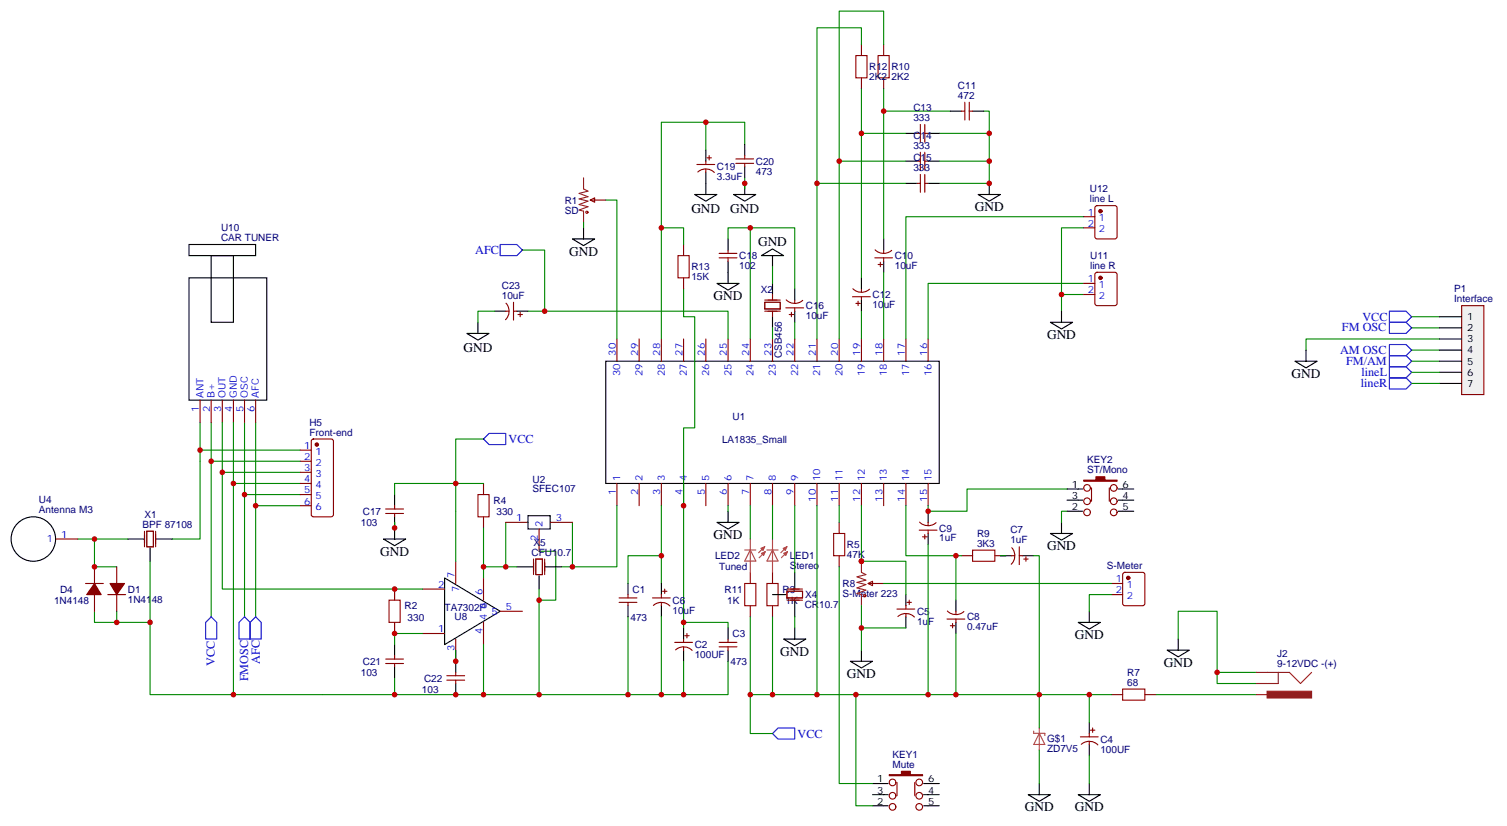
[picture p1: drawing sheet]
<svg xmlns="http://www.w3.org/2000/svg" width="478mm" height="262mm" viewBox="0 0 478 262" stroke-linecap="round" stroke-linejoin="round" font-family="sans-serif">
<g fill="none" stroke="#000" stroke-width=".35">
<path d="M60 77.6h21.1v3.5h-21.1zM181.7 75.8h7l-3.5 2.2zM185.2 72.3v3.5M60 88.2h24.7v38.8h-24.7zM67 81.1h7.1v21.2h-7.1zM336.9 98.8v3.5M192.3 114.7h105.8v38.8h-105.8zM333.4 102.3h7l-3.5 2.1zM411 114.7h7l-3.5 2.1zM414.5 111.1v3.6M338.7 155.2h4.9M338.7 158.8h4.9"/>
<path d="M354.9 155.2h4.9M354.9 158.8h4.9M40.6 171.1h5.3M47.6 173.9v4.3M49.4 171.1h5.3M227.5 165.8h7.1l-3.5 2.1zM231.1 162.3v3.5M294.6 162.3v3.5M294.6 169.3v3.6M317.5 176.4h3.5M324.6 176.4h3.5M333.4 169.3h7l-3.5 2.1z"/>
<path d="M336.9 165.8v3.5M338.7 162.3h4.9M354.9 162.3h4.9M209.9 185.2v3.5M209.9 192.3v3.5M217 199.3v3.5M245.2 188.7h4.2M252.2 181.7v5.3M252.2 190.5v5.3M252.2 199.3v3.5M287.5 188.7v3.6M287.5 195.8v3.5"/>
<path d="M303.4 190.5v3.5M303.4 197.6v3.5M342.2 197.6h7l-3.5 2.1zM345.7 194v3.6M217 206.4v3.5M248.7 202.8h7.1l-3.6 2.2zM269.9 209.9h7l-3.5 2.1zM273.4 206.4v3.5M370.4 206.4h7.1l-3.6 2.1zM373.9 202.8v3.6M345.7 229.3v3.5M345.7 236.4v3.5"/>
<path d="M276.9 248.7h5M276.9 252.2h5M276.9 255.8h5M293.2 248.7h4.9M293.2 252.2h4.9M293.2 255.8h4.9M326.3 252.2h7.1l-3.6 2.2zM329.8 248.7v3.5M342.2 252.2h7l-3.5 2.2zM345.7 248.7v3.5"/>
<circle cx="10.6" cy="171.1" r="7.1"/>
</g>
<g fill="none" stroke="#870000" stroke-width=".35">
<path d="M187.3 63.5l1.4-.7v1.4zM187.3 63.5h5M344 68.8h3.5M344 72.3h3.5M347.7 65.5l.5-.2h5.6l.7 .4v9.4l-.4 .7h-5.9l-.7-.4v-9.4zM344 90h3.5M344 93.5h3.5M347.7 86.6l.5-.2h5.6l.7 .5v9.4l-.4 .7h-5.9l-.7-.4v-9.5zM195.8 107.6v7.1M202.8 107.6v7.1M209.9 107.6v7.1M217 107.6v7.1"/>
<path d="M224 107.6v7.1M231.1 107.6v7.1M238.1 107.6v7.1M245.2 107.6v7.1M252.2 107.6v7.1M259.3 107.6v7.1M266.3 107.6v7.1M273.4 107.6v7.1M280.5 107.6v7.1M287.5 107.6v7.1M294.6 107.6v7.1M63.5 127v7.1"/>
<path d="M67 127v7.1M70.6 127v7.1M74.1 127v7.1M77.6 127v7.1M81.1 127v7.1M99 139.6l.5-.3h5.6l.7 .5v23.5l-.4 .7h-5.9l-.7-.4v-23.5zM95.2 142.9h3.6M95.2 146.4h3.6M95.2 149.9h3.6M95.2 153.5h3.6M95.2 157h3.6M195.8 153.5v7"/>
<path d="M202.8 153.5v7M209.9 153.5v7M217 153.5v7M224 153.5v7M231.1 153.5v7M238.1 153.5v7M245.2 153.5v7M252.2 153.5v7M259.3 153.5v7M266.3 153.5v7M273.4 153.5v7M280.5 153.5v7"/>
<path d="M287.5 153.5v7M294.6 153.5v7M346.4 154.9v4.2M352.1 154.9v4.2M17.6 171.1h7.1M30 179.9v5.3M37 179.9v5.3M95.2 160.5h3.6M266.3 165.8v3.5M266.3 176.4v3.5M291.7 168.3h5.7M291.9 165.7a3.8 3.8 0 0 0 5.2 .2"/>
<path d="M292.8 170.4h1.4M293.5 169.7v1.4M294.6 165.8v1.1M294.6 168.3v1M305.2 176.4h3.5M315.7 176.4h3.6M321 176.4h1.1M321.1 173.9a3.8 3.8 0 0 1-.1 5.2M323.5 176.4h1.1M323.5 173.6v5.6M324.9 177.4h1.4M325.6 176.7v1.5"/>
<path d="M27.2 185.2h5.6M30 188.7v5.3M34.2 188.7h5.7M37 188.7v5.3M207.1 189.8h5.6M207.4 192.2a3.8 3.8 0 0 1 5.2 .1M209.9 188.7v1.1M209.9 191.2v1.1M210.3 187.7h1.4M211 187v1.4M238.1 181.7v3.5M238.1 192.3v3.5"/>
<path d="M245.2 181.7v3.5M245.2 192.3v3.5M275.5 185.2l1.4-.7v1.4zM275.5 185.2h5M284.7 193.3h5.6M285 195.7a3.8 3.8 0 0 1 5.2 .2M287.5 192.3v1M287.5 194.7v1.1M287.9 191.2h1.4M288.6 190.5v1.4M300.6 196.5h5.6M300.7 194a3.8 3.8 0 0 0 5.2 .1"/>
<path d="M301.6 198.6h1.4M302.3 197.9v1.4M303.4 194v1.1M303.4 196.5v1.1M352.8 188.7h3.5M352.8 185.2h3.5M356.5 181.9l.5-.2h5.7l.6 .4 .1 9.5-.5 .6-5.9 .1-.6-.5-.1-9.4zM214.1 203.9h5.7M214.4 206.3a3.8 3.8 0 0 1 5.3 .2M217 202.8v1.1M217 205.3v1.1M217.3 201.8h1.4"/>
<path d="M218 201.1v1.4M342.9 233.9h5.6M343.2 236.3a3.8 3.8 0 0 1 5.2 .1M345.7 232.8v1.1M345.7 235.3v1.1M346.1 231.8h1.4M346.8 231.1v1.4M352.8 220.5h3.5M363.4 220.5h3.5M284.7 248.4v4.2M290.3 248.4v4.2"/>
<circle cx="345" cy="154.9" r="1.06"/>
<circle cx="345" cy="159.1" r="1.06"/>
<circle cx="353.5" cy="154.9" r="1.06"/>
<circle cx="353.5" cy="159.1" r="1.06"/>
<circle cx="345" cy="162.6" r="1.06"/>
<circle cx="353.5" cy="162.6" r="1.06"/>
<circle cx="283.3" cy="256.1" r="1.06"/>
<circle cx="283.3" cy="252.6" r="1.06"/>
<circle cx="283.3" cy="248.4" r="1.06"/>
<circle cx="291.7" cy="256.1" r="1.06"/>
<circle cx="291.7" cy="252.6" r="1.06"/>
<circle cx="291.7" cy="248.4" r="1.06"/>
</g>
<g fill="none" stroke="#a10000" stroke-width=".35">
<path d="M264.6 169.3h3.5v7.1h-3.5zM308.7 174.6h7v3.6h-7zM236.4 185.2h3.5v7.1h-3.5zM243.4 185.2h3.5v7.1h-3.5zM356.3 218.7h7.1v3.6h-7.1z"/>
<circle cx="186.3" cy="67.4" r=".35"/>
<circle cx="274.5" cy="189.1" r=".35"/>
</g>
<g fill="none" stroke="#008700" stroke-width=".35">
<path d="M185.2 70.6v1.7M192.3 63.5h3.5v44.1M344 68.8h-56.5v38.8M344 72.3h-7.1v21.2M217 91.7v8.8h3.5v35.3h-3.5v63.5M344 90h-49.4v17.6M344 93.5h-7.1v5.3M448 100.5h8.8M448 111.1h8.8M448 114.7h8.8M448 104.1h8.8M456.8 107.6h-42.3v3.5"/>
<path d="M63.5 134.1v37h-8.8M67 134.1v12.3M77.6 134.1v61.7M81.1 134.1v61.7M63.5 142.9h31.7M70.6 149.9h24.6M74.1 153.5h21.1M77.6 157h17.6M95.2 146.4h-28.2v49.4M338.7 155.2h-31.8v7.1h-12.3v-1.8M24.7 171.1h15.9M30 171.1v8.8h7"/>
<path d="M47.6 178.2v42.3h26.5M81.1 160.5h14.1M209.9 160.5v24.7M209.9 176.4h-10.6v8.8M231.1 160.5v1.8M238.1 160.5v10.6M245.2 160.5v10.6M252.2 160.5v21.2M259.3 160.5v60M266.3 179.9v68.8h10.6M266.3 160.5v5.3M273.4 160.5v17.7h14.1v10.5"/>
<path d="M287.5 160.5v15.9h17.7M294.6 172.9v47.6M303.4 176.4v14.1M317.5 176.4h1.8M328.1 176.4h1.7v44.1h-91.7v-24.7M338.7 162.3h-1.8v3.5M30 194v3.6h17.6M37 194v3.6M199.3 195.8v24.7M217 197.6h14.1v1.7M245.2 195.8v24.7M252.2 195.8v3.5"/>
<path d="M273.4 192.3v14.1M273.4 199.3h14.1M280.5 185.2h72.3M352.8 188.7h-7.1v5.3M231.1 209.9v10.6h-60M303.4 201.1v19.4M373.9 202.8v-8.8h12.4v19.4M398.6 213.4h-12.3v3.6h12.3M271.6 220.5v35.3h5.3M329.8 238.1v10.6M345.7 220.5v8.8M345.7 239.9v8.8"/>
<path d="M352.8 220.5h-23v10.6M366.9 220.5h31.7"/>
</g>
<g fill="#870000" stroke="#870000" stroke-width=".35">
<path d="M34.9 185.2h4.6l-2.5 3.5z"/>
<path d="M30 185.2l2.1 3.5h-4.6z"/>
<path d="M282.2 245.9h3.9v-1.1h2.8v1.1h3.9v.3h-10.6z"/>
<path d="M344 152.4h3.8v-1.1h2.9v1.1h3.8v.4h-10.5z"/>
<circle cx="100.5" cy="141.1" r=".53"/>
<circle cx="358.1" cy="183.4" r=".53"/>
<circle cx="349.2" cy="67" r=".53"/>
<circle cx="349.2" cy="88.2" r=".53"/>
</g>
<path d="M441 98.8h5.3l1.7 1.7-1.7 1.8h-5.3zM441 119.9h5.3l1.7 1.8-1.7 1.8h-5.3zM441 102.3h5.3l1.7 1.8-1.7 1.7h-5.3zM441 109.4h5.3l1.7 1.7-1.7 1.8h-5.3zM441 112.9h5.3l1.7 1.8-1.7 1.7h-5.3zM67 195.8l1.8 1.8v5.2h-3.5v-5.2zM77.6 195.8l1.8 1.8v5.2h-3.6v-5.2zM79.4 197.6l1.7-1.8 1.8 1.8v5.2h-3.5z" fill="none" stroke="#00f" stroke-width=".35"/>
<path d="M45.9 168.6v5M46.6 168.6h2.1v5h-2.1zM49.4 168.6v5M249.8 187.7h4.9v2.1h-4.9zM249.8 187h4.9M249.8 190.5h4.9" fill="none" stroke="#871200" stroke-width=".35"/>
<path d="M185.2 56.4v3.6l1.4 .7-2.8 .7 2.8 1-2.8 .7 2.8 .8-2.8 1 2.8 .7-2.8 1.1 1.4 .3v3.6M273.4 178.2v3.5l1.4 .7-2.8 .7 2.8 1.1-2.8 .7 2.8 .7-2.8 1 2.8 .7-2.8 1.1 1.4 .3v3.6M398.6 213.4h10.6l3.5 3.6 3.6-3.6M405.7 213.4v3.6h-7.1M398.6 220.5h3.6" fill="none" stroke="#8c2424" stroke-width=".35"/>
<g fill="none" stroke="#a64a4a" stroke-width=".35">
<path d="M236.4 174.6h3.5M238.1 174.6l1.8 3.5h-3.5zM238.1 171.1v7M238.1 178.2v3.5M242.7 173.5l-1.9 2M242.9 175.1l-2 1.9M243.4 174.6h3.5M245.2 174.6l1.7 3.5h-3.5zM245.2 171.1v7M245.2 178.2v3.5M249.8 173.5l-2 2M249.9 175.1l-1.9 1.9"/>
<path d="M328.1 232.1v.7h3.5v.7M329.8 232.8l1.8 3.5h-3.5zM329.8 231.1v3.4M329.8 234.7v3.4"/>
</g>
<g fill="#a64a4a" stroke="#a64a4a" stroke-width=".32">
<path d="M241.7 175.6l1.2-.5-.5 1.2z"/>
<path d="M241.5 174l1.2-.5-.5 1.2z"/>
<path d="M248.7 175.6l1.2-.5-.5 1.2z"/>
<path d="M248.5 174l1.3-.5-.6 1.2z"/>
</g>
<path d="M402.2 219.4h14.1v2.1h-14.1z" fill="#8c2424" stroke="#8c2424" stroke-width=".35"/>
<path d="M463.9 97h7.1v28.2h-7.1z" fill="#f0f0f0" stroke="#870000" stroke-width=".35"/>
<g fill="none" stroke="#000" stroke-width=".35">
<path d="M301.6 35.3h3.6M308.7 35.3h3.5M224 47.6v3.6M224 54.7v7M236.4 45.9v3.5M236.4 52.9v3.5M236.4 58.2v3.5M287.5 42.3h3.5M287.5 51.2h3.5M287.5 58.2h3.5M294.6 42.3h3.5M294.6 51.2h3.5"/>
<path d="M294.6 58.2h3.5M314 58.2v3.5M220.5 61.7h7l-3.5 2.2zM231.1 75.8v3.6M232.8 61.7h7.1l-3.5 2.2zM280.5 75.8v3.6M310.4 61.7h7.1l-3.5 2.2zM157 98.8h3.5M164 98.8h3.6M227.5 90h7.1l-3.5 2.1zM231.1 82.9v7.1M241.7 81.1l3.5-2.1 3.5 2.1z"/>
<path d="M245.2 81.1v3.6M245.2 90v3.5M252.2 91.7v3.5M252.2 98.8v3.5M273.4 88.2v3.5M273.4 95.2v3.6M280.5 82.9v3.5M148.2 105.8h7l-3.5 2.1zM151.7 102.3v3.5M245.2 100.5v3.6M456.8 100.5h7.1M456.8 104.1h7.1"/>
<path d="M456.8 107.6h7.1M456.8 111.1h7.1M456.8 114.7h7.1M456.8 118.2h7.1M456.8 121.7h7.1M125.2 157v3.5M121.7 171.1h7.1l-3.6 2.1zM125.2 164v7.1M164 179.9h5.3M167.6 163.7h7v4.2h-7zM172.9 179.9h5.3M141.1 183.4l17.6 10.6-17.6 10.6z"/>
<path d="M171.1 182.7v4.3M199.3 185.2v3.5M199.3 192.3v3.5M231.1 199.3v3.5M125.2 204.6v3.5M125.2 211.7v3.5M144.6 209.9v3.5M144.6 217v3.5M231.1 206.4v3.5"/>
</g>
<path d="M158.7 77.6h5.3l1.8 1.8-1.8 1.7h-5.3zM441 116.4h5.3l1.7 1.8-1.7 1.7h-5.3zM153.5 139.3l1.7-1.7h5.3v3.5h-5.3zM245.2 232.8l1.7-1.7h5.3v3.5h-5.3z" fill="none" stroke="#00f" stroke-width=".35"/>
<g fill="none" stroke="#008700" stroke-width=".35">
<path d="M273.4 14.1v-5.3h-14.1v49.4M280.5 14.1v-10.6h-14.2v104.1M224 38.8h12.4v7.1M273.4 28.2v60M280.5 28.2v7.1M301.6 35.3h-21.1v40.5M312.2 35.3h1.8v22.9h-15.9M224 47.6v-8.8h-14.1v33.5M236.4 56.4v3.6M266.3 51.2h21.2M273.4 42.3h14.1M287.5 58.2h-28.2v49.4"/>
<path d="M298.1 42.3h15.9M298.1 51.2h15.9M165.8 79.4h7.1v19.4M217 77.6v-5.3h-7.1v35.3M238.1 72.3h-7v3.5M157 98.8h-5.3v3.5M167.6 98.8h63.5v8.8M245.2 84.7v5.3M252.2 91.7v-19.4h-14.1v35.3M273.4 98.8v8.8M280.5 86.4v21.2M245.2 104.1v3.5"/>
<path d="M252.2 102.3v5.3M448 118.2h8.8M70.6 134.1v52.9h63.5M74.1 134.1v86.4h79.4v-15.9M153.5 139.3h-8.9v38.9M448 121.7h8.8M153.5 153.5h-28.3v3.5M125.2 165.8v1.8M153.5 167.6v12.3M160.5 165.8v14.1M164 179.9h-10.5v3.5M171.1 175h5.3v15.5h-5.3"/>
<path d="M181.7 165.8v14.1h-3.5M195.8 160.5v19.4h-14.1M171.1 187v33.5h-17.6M209.9 195.8v24.7M125.2 215.2v5.3M134.1 201.1h-8.9v3.5M144.6 206.4v3.5M217 209.9v10.6M238.1 220.5v12.3h7.1"/>
</g>
<g fill="none" stroke="#870000" stroke-width=".35">
<path d="M273.4 14.1v3.5M280.5 14.1v3.5M273.4 24.7v3.5M280.5 24.7v3.5M292.1 39.5v5.7M293.5 39.5v5.7M305.2 35.3h1M306.2 32.5v5.6M307.6 32.5v5.6M307.6 35.3h1.1M221.2 52.2h5.6M221.5 54.6a3.8 3.8 0 0 1 5.2 .2"/>
<path d="M224 51.2v1M224 53.6v1.1M224.4 50.1h1.4M225.1 49.4v1.4M233.5 50.4h5.7M233.5 51.9h5.7M236.4 49.4v1M236.4 51.9v1M291 42.3h1.1M291 51.2h1.1M291 58.2h1.1M292.1 48.3v5.7"/>
<path d="M292.1 55.4v5.6M293.5 48.3v5.7M293.5 55.4v5.6M293.5 42.3h1.1M293.5 51.2h1.1M293.5 58.2h1.1M217 77.6v3.5M231.1 79.4v1M277.8 79.3a3.8 3.8 0 0 0 5.2 .2M280.5 79.4v1M160.5 98.8h1.1M160.6 96.2a3.8 3.8 0 0 1-.2 5.3"/>
<path d="M163 96v5.6M163 98.8h1M164.4 99.8h1.4M165.1 99.1v1.4M217 88.2v3.5M228.2 81.8h5.7M228.2 80.4h5.7M231.1 81.8v1.1M249.4 97.7h5.7M249.5 95.2a3.8 3.8 0 0 0 5.3 .1M250.5 99.8h1.4M251.2 99.1v1.4"/>
<path d="M252.2 95.2v1.1M252.2 97.7v1.1M270.6 94.2h5.6M270.7 91.6a3.8 3.8 0 0 0 5.2 .2M271.6 96.3h1.4M272.3 95.6v1.4M273.4 91.7v1.1M273.4 94.2v1M277.6 81.8h5.7M278.7 84h1.4M279.4 83.3v1.4M280.5 81.8v1.1"/>
<path d="M153.5 153.5v3.5M122.4 163h5.7M122.4 161.6h5.7M125.2 160.5v1.1M125.2 163v1M144.6 178.2v7M153.5 164v3.6M160.5 165.8h7.1M171.1 167.9v7.1M174.6 165.8h7.1M125.2 187v3.5M125.2 197.6v3.5"/>
<path d="M134.1 187h7M153.5 183.4v7.1M153.5 197.6v7M158.7 194h7.1M196.5 191.2h5.6M196.5 189.8h5.6M199.3 188.7v1.1M199.3 191.2v1.1M122.4 210.6h5.7M122.4 209.2h5.7M125.2 208.1v1.1M125.2 210.6v1.1"/>
<path d="M134.1 201.1h7M141.8 215.9h5.7M141.8 214.5h5.7M144.6 202.8v7.1M144.6 213.4v1.1M144.6 215.9v1.1M228.2 205.3h5.7M228.2 203.9h5.7M231.1 202.8v1.1M231.1 205.3v1.1"/>
</g>
<path d="M271.6 17.6h3.6v7.1h-3.6zM278.7 17.6h3.5v7.1h-3.5zM215.2 81.1h3.5v7.1h-3.5zM151.7 157h3.5v7h-3.5zM123.5 190.5h3.5v7.1h-3.5z" fill="none" stroke="#a10000" stroke-width=".35"/>
<path d="M242.7 96h4.9v2.1h-4.9zM242.7 95.2h4.9M242.7 98.8h4.9M245.2 93.5v1.7M245.2 98.8v1.7" fill="none" stroke="#870012" stroke-width=".35"/>
<path d="M169.3 177.4v5M170 177.4h2.2v5h-2.2zM172.9 177.4v5" fill="none" stroke="#871200" stroke-width=".35"/>
<g fill="#c00">
<circle cx="81.1" cy="160.5" r=".88"/>
<circle cx="77.6" cy="157" r=".88"/>
<circle cx="67" cy="146.4" r=".88"/>
<circle cx="63.5" cy="142.9" r=".88"/>
<circle cx="37" cy="197.6" r=".88"/>
<circle cx="47.6" cy="197.6" r=".88"/>
<circle cx="30" cy="179.9" r=".88"/>
<circle cx="30" cy="171.1" r=".88"/>
<circle cx="209.9" cy="176.4" r=".88"/>
<circle cx="217" cy="197.6" r=".88"/>
<circle cx="386.3" cy="213.4" r=".88"/>
<circle cx="345.7" cy="220.5" r=".88"/>
<circle cx="329.8" cy="220.5" r=".88"/>
<circle cx="245.2" cy="220.5" r=".88"/>
<circle cx="259.3" cy="220.5" r=".88"/>
<circle cx="271.6" cy="220.5" r=".88"/>
<circle cx="273.4" cy="199.3" r=".88"/>
<circle cx="273.4" cy="178.2" r=".88"/>
<circle cx="303.4" cy="220.5" r=".88"/>
<circle cx="303.4" cy="176.4" r=".88"/>
<circle cx="294.6" cy="220.5" r=".88"/>
<circle cx="294.6" cy="162.3" r=".88"/>
<circle cx="336.9" cy="93.5" r=".88"/>
<circle cx="280.5" cy="35.3" r=".88"/>
<circle cx="314" cy="42.3" r=".88"/>
<circle cx="273.4" cy="42.3" r=".88"/>
<circle cx="314" cy="51.2" r=".88"/>
<circle cx="266.3" cy="51.2" r=".88"/>
<circle cx="314" cy="58.2" r=".88"/>
<circle cx="259.3" cy="58.2" r=".88"/>
<circle cx="238.1" cy="72.3" r=".88"/>
<circle cx="217" cy="160.5" r=".88"/>
<circle cx="209.9" cy="72.3" r=".88"/>
<circle cx="224" cy="38.8" r=".88"/>
<circle cx="238.1" cy="220.5" r=".88"/>
<circle cx="74.1" cy="153.5" r=".88"/>
<circle cx="74.1" cy="220.5" r=".88"/>
<circle cx="236.4" cy="58.2" r=".88"/>
<circle cx="125.2" cy="167.6" r=".88"/>
<circle cx="125.2" cy="187" r=".88"/>
<circle cx="144.6" cy="209.9" r=".88"/>
<circle cx="144.6" cy="220.5" r=".88"/>
<circle cx="171.1" cy="190.5" r=".88"/>
<circle cx="160.5" cy="179.9" r=".88"/>
<circle cx="144.6" cy="153.5" r=".88"/>
<circle cx="125.2" cy="201.1" r=".88"/>
<circle cx="153.5" cy="220.5" r=".88"/>
<circle cx="153.5" cy="179.9" r=".88"/>
<circle cx="70.6" cy="149.9" r=".88"/>
<circle cx="125.2" cy="220.5" r=".88"/>
<circle cx="181.7" cy="179.9" r=".88"/>
<circle cx="171.1" cy="220.5" r=".88"/>
<circle cx="199.3" cy="220.5" r=".88"/>
<circle cx="209.9" cy="220.5" r=".88"/>
<circle cx="217" cy="220.5" r=".88"/>
<circle cx="172.9" cy="98.8" r=".88"/>
</g>
<g font-size="4.2">
<text x="219.4" y="67.7">GND</text>
<text x="231.8" y="67.7">GND</text>
<text x="309.4" y="67">GND</text>
<text x="240.6" y="77.9">GND</text>
<text x="180.6" y="81.1">GND</text>
<text x="226.5" y="95.2">GND</text>
<text x="332.3" y="107.6">GND</text>
<text x="147.1" y="111.8">GND</text>
<text x="409.9" y="119.9">GND</text>
<text x="226.5" y="171.1">GND</text>
<text x="120.6" y="176.4">GND</text>
<text x="332.3" y="174.6">GND</text>
<text x="341.1" y="202.8">GND</text>
<text x="247.6" y="208.1">GND</text>
<text x="268.8" y="215.2">GND</text>
<text x="369.4" y="211.7">GND</text>
<text x="325.3" y="257.5">GND</text>
<text x="341.1" y="257.5">GND</text>
</g>
<g font-size="3.9" fill="#00f">
<text x="150.8" y="80.7">AFC</text>
<text x="432.4" y="101.8">VCC</text>
<text x="425.9" y="105.2">FM OSC</text>
<text x="425.3" y="112.2">AM OSC</text>
<text x="427.2" y="115.7">FM/AM</text>
<text x="432.1" y="119.4">lineL</text>
<text x="431.9" y="122.9">lineR</text>
<text x="161.4" y="140.7">VCC</text>
<text x="68.2" y="211.3" transform="rotate(-90 68.2 211.3)">VCC</text>
<text x="82.4" y="210.8" transform="rotate(-90 82.4 210.8)">AFC</text>
<text x="78.8" y="216.3" transform="rotate(-90 78.8 216.3)">FMOSC</text>
<text x="253.1" y="234.1">VCC</text>
</g>
<g font-size="3.2" fill="#000080">
<text x="275.9" y="22.3">R12</text>
<text x="282.9" y="22.3">R10</text>
<text x="275.9" y="25.5">2K2</text>
<text x="282.9" y="25.5">2K2</text>
<text x="304" y="28.3">C11</text>
<text x="289.9" y="35.3">C13</text>
<text x="304" y="31.4">472</text>
<text x="289.9" y="38.5">333</text>
<text x="289.9" y="47.3">333</text>
<text x="289.9" y="44.2">C14</text>
<text x="239.9" y="52.3">C20</text>
<text x="289.9" y="51.2">C15</text>
<text x="227.5" y="57.2">3.3uF</text>
<text x="227.5" y="54">C19</text>
<text x="239.9" y="55.5">473</text>
<text x="289.9" y="54.3">333</text>
<text x="179.2" y="64.7">R1</text>
<text x="345.9" y="64.2">line L</text>
<text x="345.9" y="61">U12</text>
<text x="179.2" y="67.8">SD</text>
<text x="70.2" y="76.6">CAR TUNER</text>
<text x="70.2" y="73.3">U10</text>
<text x="234.6" y="82.3">C18</text>
<text x="284" y="82.3">C10</text>
<text x="346" y="82.2">U11</text>
<text x="219.4" y="89">15K</text>
<text x="219.4" y="85.8">R13</text>
<text x="234.6" y="85.4">102</text>
<text x="284" y="85.5">10uF</text>
<text x="346" y="85.4">line R</text>
<text x="159.3" y="94.9">10uF</text>
<text x="159.3" y="91.7">C23</text>
<text x="241.5" y="92.9">X2</text>
<text x="276.9" y="94.6">C12</text>
<text x="461.5" y="96">Interface</text>
<text x="461.5" y="92.8">P1</text>
<text x="255.8" y="101.3">10uF</text>
<text x="255.8" y="98.2">C16</text>
<text x="276.9" y="97.8">10uF</text>
<text x="248.1" y="113.7" transform="rotate(-90 248.1 113.7)">CSB456</text>
<text x="98.2" y="135.2">H5</text>
<text x="232.5" y="133.4">U1</text>
<text x="98.2" y="138.3">Front-end</text>
<text x="229.2" y="140.5">LA1835_Small</text>
<text x="345" y="147.1">KEY2</text>
<text x="169" y="153.2">U2</text>
<text x="345" y="150.3">ST/Mono</text>
<text x="12.4" y="159.8">U4</text>
<text x="156.6" y="159.9">R4</text>
<text x="169" y="156.3">SFEC107</text>
<text x="12.4" y="163">Antenna M3</text>
<text x="45.2" y="167.6">BPF 87108</text>
<text x="45.9" y="164.5">X1</text>
<text x="114.5" y="167">103</text>
<text x="115.2" y="163.4">C17</text>
<text x="157.6" y="163.5">330</text>
<text x="169.4" y="173.3">X5</text>
<text x="298.1" y="171.9">1uF</text>
<text x="298.1" y="168.7">C9</text>
<text x="310.1" y="173.6">3K3</text>
<text x="310.1" y="170.4">R9</text>
<text x="320.7" y="172.5">1uF</text>
<text x="320.7" y="169.3">C7</text>
<text x="168.7" y="176.4">CFU10.7</text>
<text x="227" y="177.5">LED2</text>
<text x="250.7" y="177.6">LED1</text>
<text x="268.8" y="177.2">47K</text>
<text x="268.8" y="174">R5</text>
<text x="228.2" y="181">Tuned</text>
<text x="250.6" y="180.7">Stereo</text>
<text x="351.3" y="180.6">S-Meter</text>
<text x="17.2" y="191.6">1N4148</text>
<text x="19.1" y="188.1">D4</text>
<text x="40.6" y="191.3">1N4148</text>
<text x="40.6" y="188.1">D1</text>
<text x="200.7" y="188.1">C1</text>
<text x="213.4" y="191.6">C6</text>
<text x="229.9" y="188.1">R11</text>
<text x="230.8" y="191.6">1K</text>
<text x="248.4" y="188.2">R3</text>
<text x="249.3" y="191.7">1K</text>
<text x="255.5" y="189.9">X4</text>
<text x="267.4" y="189.5">S-Meter 223</text>
<text x="267.4" y="186.4">R8</text>
<text x="128.4" y="193.4">R2</text>
<text x="129.4" y="197">330</text>
<text x="141.1" y="194">TA7302P</text>
<text x="144.3" y="196.9">U8</text>
<text x="200.1" y="197">473</text>
<text x="213.4" y="194.8">10uF</text>
<text x="255.4" y="193.1">CR10.7</text>
<text x="291" y="195.2">C5</text>
<text x="306.9" y="196.9">C8</text>
<text x="232.5" y="202.3">C3</text>
<text x="291" y="198.3">1uF</text>
<text x="306.9" y="200.1">0.47uF</text>
<text x="220.5" y="208.9">100UF</text>
<text x="220.5" y="205.8">C2</text>
<text x="405.4" y="208.5">J2</text>
<text x="114.5" y="214.6">103</text>
<text x="115.2" y="211">C21</text>
<text x="231.9" y="211.1">473</text>
<text x="357.7" y="214.5">R7</text>
<text x="405.4" y="211.7">9-12VDC -(+)</text>
<text x="133.9" y="219.9">103</text>
<text x="134.6" y="216.3">C22</text>
<text x="357.7" y="217.7">68</text>
<text x="332.3" y="238.8">ZD7V5</text>
<text x="332.3" y="235.7">G$1</text>
<text x="349.2" y="238.9">100UF</text>
<text x="349.3" y="235.7">C4</text>
<text x="283.3" y="243.8">Mute</text>
<text x="283.3" y="240.6">KEY1</text>
</g>
<g font-size="3.2" fill="#00f">
<text x="345.3" y="68.4">1</text>
<text x="345.3" y="72">2</text>
<text x="348.8" y="70.2">1</text>
<text x="348.8" y="73.7">2</text>
<text x="345.3" y="89.6">1</text>
<text x="345.3" y="93.1">2</text>
<text x="348.8" y="91.4">1</text>
<text x="348.8" y="94.9">2</text>
<text x="195.4" y="112.9" transform="rotate(-90 195.4 112.9)">30</text>
<text x="202.5" y="112.9" transform="rotate(-90 202.5 112.9)">29</text>
<text x="209.5" y="112.9" transform="rotate(-90 209.5 112.9)">28</text>
<text x="216.6" y="112.9" transform="rotate(-90 216.6 112.9)">27</text>
<text x="223.7" y="112.9" transform="rotate(-90 223.7 112.9)">26</text>
<text x="230.7" y="112.9" transform="rotate(-90 230.7 112.9)">25</text>
<text x="237.8" y="112.9" transform="rotate(-90 237.8 112.9)">24</text>
<text x="244.8" y="112.9" transform="rotate(-90 244.8 112.9)">23</text>
<text x="251.9" y="112.9" transform="rotate(-90 251.9 112.9)">22</text>
<text x="258.9" y="112.9" transform="rotate(-90 258.9 112.9)">21</text>
<text x="266" y="112.9" transform="rotate(-90 266 112.9)">20</text>
<text x="273" y="112.9" transform="rotate(-90 273 112.9)">19</text>
<text x="280.1" y="112.9" transform="rotate(-90 280.1 112.9)">18</text>
<text x="287.2" y="112.9" transform="rotate(-90 287.2 112.9)">17</text>
<text x="294.2" y="112.9" transform="rotate(-90 294.2 112.9)">16</text>
<text x="196.8" y="119.4" transform="rotate(-90 196.8 119.4)">30</text>
<text x="203.9" y="119.4" transform="rotate(-90 203.9 119.4)">29</text>
<text x="211" y="119.4" transform="rotate(-90 211 119.4)">28</text>
<text x="218" y="119.4" transform="rotate(-90 218 119.4)">27</text>
<text x="225.1" y="119.4" transform="rotate(-90 225.1 119.4)">26</text>
<text x="232.1" y="119.4" transform="rotate(-90 232.1 119.4)">25</text>
<text x="239.2" y="119.4" transform="rotate(-90 239.2 119.4)">24</text>
<text x="246.2" y="119.4" transform="rotate(-90 246.2 119.4)">23</text>
<text x="253.3" y="119.4" transform="rotate(-90 253.3 119.4)">22</text>
<text x="260.3" y="119.4" transform="rotate(-90 260.3 119.4)">21</text>
<text x="267.4" y="119.4" transform="rotate(-90 267.4 119.4)">20</text>
<text x="274.5" y="119.4" transform="rotate(-90 274.5 119.4)">19</text>
<text x="281.5" y="119.4" transform="rotate(-90 281.5 119.4)">18</text>
<text x="288.6" y="119.4" transform="rotate(-90 288.6 119.4)">17</text>
<text x="295.6" y="119.4" transform="rotate(-90 295.6 119.4)">16</text>
<text x="63.1" y="130.8" transform="rotate(-90 63.1 130.8)">1</text>
<text x="64.6" y="126.3" transform="rotate(-90 64.6 126.3)">ANT</text>
<text x="66.7" y="130.8" transform="rotate(-90 66.7 130.8)">2</text>
<text x="68.1" y="126.3" transform="rotate(-90 68.1 126.3)">B+</text>
<text x="70.2" y="130.8" transform="rotate(-90 70.2 130.8)">3</text>
<text x="71.6" y="126.3" transform="rotate(-90 71.6 126.3)">OUT</text>
<text x="73.7" y="130.8" transform="rotate(-90 73.7 130.8)">4</text>
<text x="75.1" y="126.3" transform="rotate(-90 75.1 126.3)">GND</text>
<text x="77.3" y="130.8" transform="rotate(-90 77.3 130.8)">5</text>
<text x="78.7" y="126.3" transform="rotate(-90 78.7 126.3)">OSC</text>
<text x="80.8" y="130.8" transform="rotate(-90 80.8 130.8)">6</text>
<text x="82.2" y="126.3" transform="rotate(-90 82.2 126.3)">AFC</text>
<text x="96.6" y="142.5">1</text>
<text x="96.6" y="146">2</text>
<text x="96.6" y="149.6">3</text>
<text x="100.1" y="144.3">1</text>
<text x="100.1" y="147.8">2</text>
<text x="96.6" y="153.1">4</text>
<text x="100.1" y="151.3">3</text>
<text x="100.1" y="154.9">4</text>
<text x="196.8" y="152.8" transform="rotate(-90 196.8 152.8)">1</text>
<text x="203.9" y="152.8" transform="rotate(-90 203.9 152.8)">2</text>
<text x="211" y="152.8" transform="rotate(-90 211 152.8)">3</text>
<text x="218" y="152.8" transform="rotate(-90 218 152.8)">4</text>
<text x="225.1" y="152.8" transform="rotate(-90 225.1 152.8)">5</text>
<text x="232.1" y="152.8" transform="rotate(-90 232.1 152.8)">6</text>
<text x="239.2" y="152.8" transform="rotate(-90 239.2 152.8)">7</text>
<text x="246.2" y="152.8" transform="rotate(-90 246.2 152.8)">8</text>
<text x="253.3" y="152.8" transform="rotate(-90 253.3 152.8)">9</text>
<text x="260.3" y="152.8" transform="rotate(-90 260.3 152.8)">10</text>
<text x="267.4" y="152.8" transform="rotate(-90 267.4 152.8)">11</text>
<text x="274.5" y="152.8" transform="rotate(-90 274.5 152.8)">12</text>
<text x="281.5" y="152.8" transform="rotate(-90 281.5 152.8)">13</text>
<text x="288.6" y="152.8" transform="rotate(-90 288.6 152.8)">14</text>
<text x="295.6" y="152.8" transform="rotate(-90 295.6 152.8)">15</text>
<text x="96.6" y="156.6">5</text>
<text x="96.6" y="160.2">6</text>
<text x="100.1" y="158.4">5</text>
<text x="100.1" y="161.9">6</text>
<text x="195.4" y="157.2" transform="rotate(-90 195.4 157.2)">1</text>
<text x="202.5" y="157.2" transform="rotate(-90 202.5 157.2)">2</text>
<text x="209.5" y="157.2" transform="rotate(-90 209.5 157.2)">3</text>
<text x="216.6" y="157.2" transform="rotate(-90 216.6 157.2)">4</text>
<text x="223.7" y="157.2" transform="rotate(-90 223.7 157.2)">5</text>
<text x="230.7" y="157.2" transform="rotate(-90 230.7 157.2)">6</text>
<text x="237.8" y="157.2" transform="rotate(-90 237.8 157.2)">7</text>
<text x="244.8" y="157.2" transform="rotate(-90 244.8 157.2)">8</text>
<text x="251.9" y="157.2" transform="rotate(-90 251.9 157.2)">9</text>
<text x="258.9" y="159.3" transform="rotate(-90 258.9 159.3)">10</text>
<text x="266" y="159.3" transform="rotate(-90 266 159.3)">11</text>
<text x="273" y="159.3" transform="rotate(-90 273 159.3)">12</text>
<text x="280.1" y="159.3" transform="rotate(-90 280.1 159.3)">13</text>
<text x="287.2" y="159.3" transform="rotate(-90 287.2 159.3)">14</text>
<text x="294.2" y="159.3" transform="rotate(-90 294.2 159.3)">15</text>
<text x="163.8" y="165.5">1</text>
<text x="172.2" y="167.2" transform="rotate(-90 172.2 167.2)">2</text>
<text x="176.4" y="165.5">3</text>
<text x="14.9" y="172.2">1</text>
<text x="19.4" y="170.7">1</text>
<text x="170.7" y="171.7" transform="rotate(-90 170.7 171.7)">2</text>
<text x="144.3" y="183.4" transform="rotate(-90 144.3 183.4)">7</text>
<text x="354.1" y="184.9">1</text>
<text x="139.1" y="186.6">2</text>
<text x="145.7" y="187.9" transform="rotate(-90 145.7 187.9)">7</text>
<text x="153.1" y="188.7" transform="rotate(-90 153.1 188.7)">6</text>
<text x="354.1" y="188.4">2</text>
<text x="357.6" y="186.6">1</text>
<text x="357.6" y="190.1">2</text>
<text x="154.5" y="196.9" transform="rotate(-90 154.5 196.9)">4</text>
<text x="154.5" y="193.2" transform="rotate(-90 154.5 193.2)">6</text>
<text x="156" y="195.1">5</text>
<text x="160.5" y="193.7">5</text>
<text x="139.1" y="200.7">1</text>
<text x="153.1" y="201.3" transform="rotate(-90 153.1 201.3)">4</text>
<text x="144.3" y="206.6" transform="rotate(-90 144.3 206.6)">3</text>
</g>
<g font-size="3.2">
<text x="465.7" y="101.6">1</text>
<text x="465.7" y="105.1">2</text>
<text x="465.7" y="108.7">3</text>
<text x="465.7" y="112.2">4</text>
<text x="465.7" y="115.7">5</text>
<text x="465.7" y="119.2">6</text>
<text x="465.7" y="122.8">7</text>
<text x="340.2" y="154.9">1</text>
<text x="356.3" y="154.9">6</text>
<text x="340.2" y="158.4">3</text>
<text x="340.2" y="161.9">2</text>
<text x="356.3" y="158.4">4</text>
<text x="356.3" y="161.9">5</text>
<text x="278.4" y="248.4">1</text>
<text x="278.4" y="251.9">3</text>
<text x="294.6" y="248.4">6</text>
<text x="294.6" y="251.9">4</text>
<text x="278.4" y="255.4">2</text>
<text x="294.6" y="255.4">5</text>
</g>
</svg>
